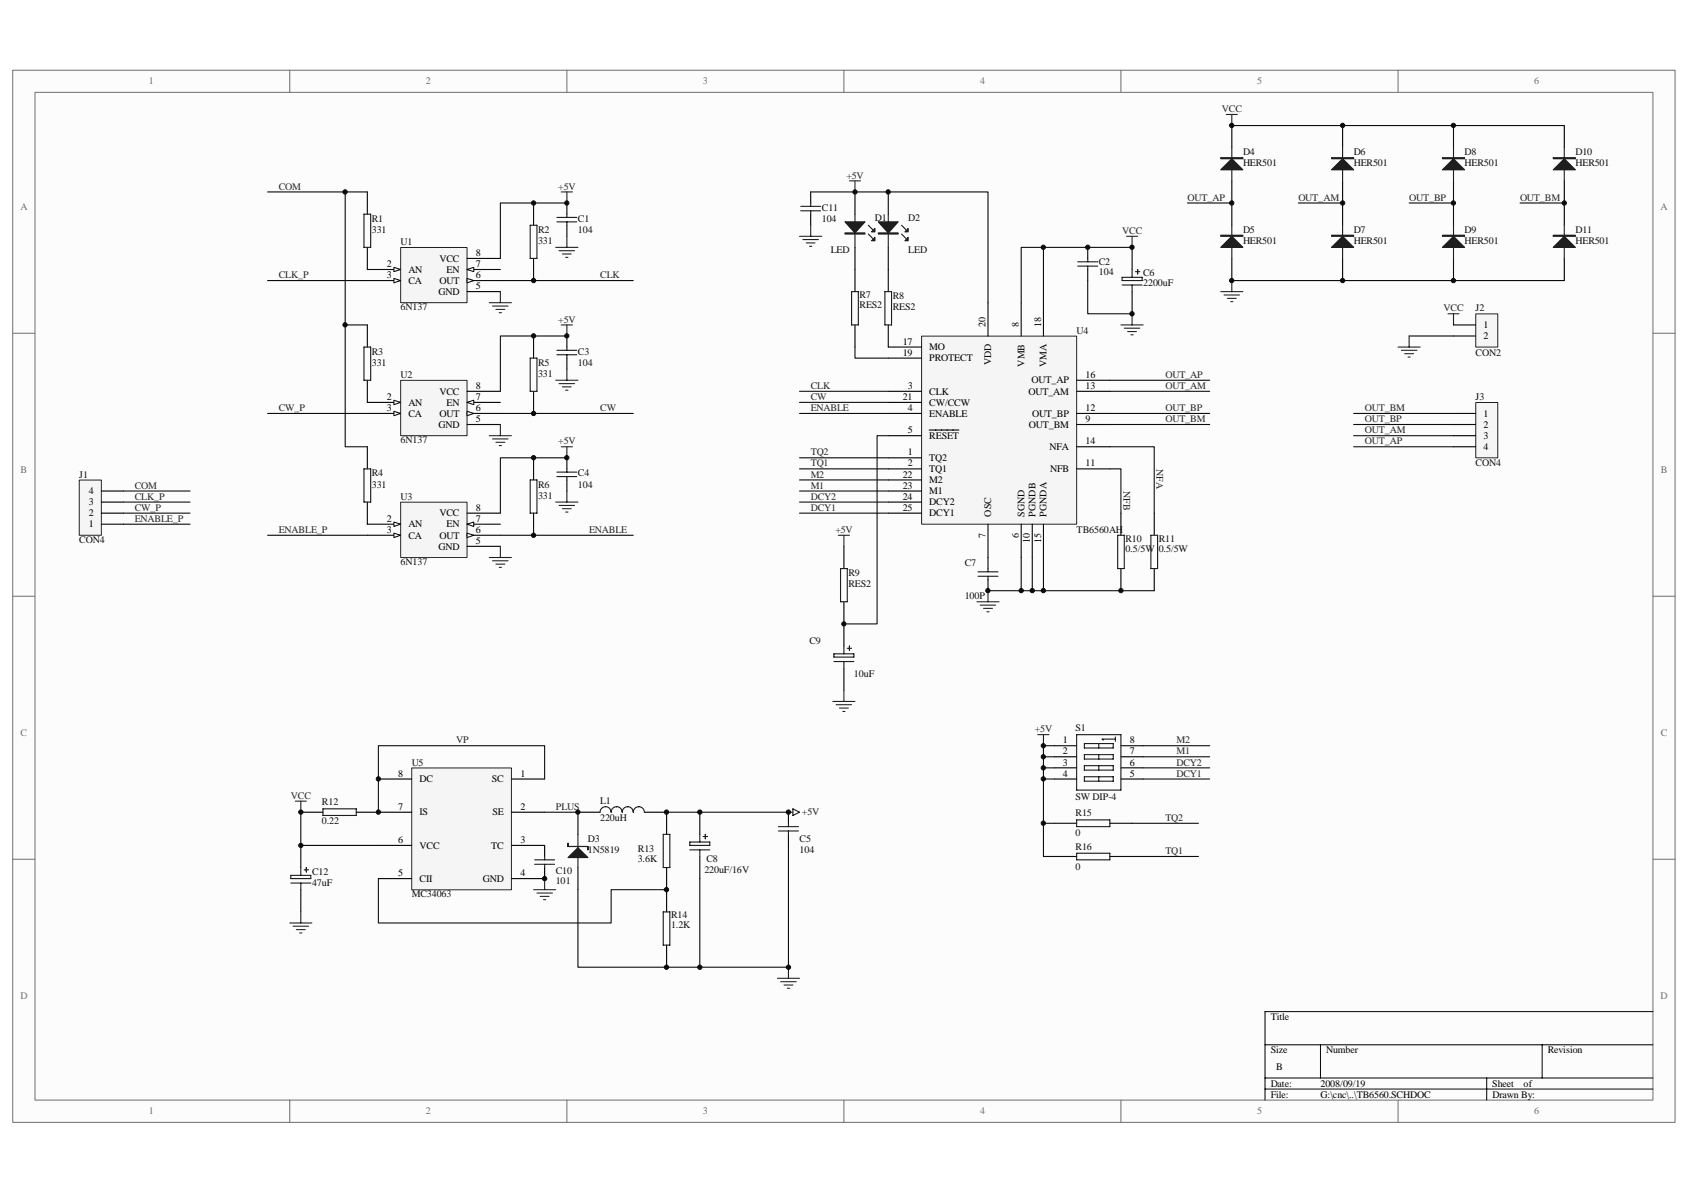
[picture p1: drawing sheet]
<svg xmlns="http://www.w3.org/2000/svg" width="297mm" height="210mm" viewBox="0 0 297 210" stroke-linecap="round" stroke-linejoin="round" font-family="sans-serif">
<path d="M2.3 12.4h292.5v185.1h-292.5z" fill="#fcfcfc"/>
<path d="M2.2 12.4h292.6v185.1h-292.6z" fill="none" stroke="#6e6e6e" stroke-width=".18"/>
<path d="M6.2 16.3h284.7v177.3h-284.7z" fill="#fcfcfc"/>
<g fill="none" stroke="#6e6e6e" stroke-width=".18">
<path d="M6.2 16.3h284.7v177.3h-284.7zM51 12.3v4M99.8 12.3v4M148.5 12.3v4M197.2 12.3v4M246 12.3v4M2.2 58.7h3.9M290.9 58.7h3.9M2.2 104.9h3.9M290.9 104.9h3.9M2.2 151.2h3.9M290.9 151.2h3.9"/>
<path d="M51 193.6v3.9M99.8 193.6v3.9M148.5 193.6v3.9M197.2 193.6v3.9M246 193.6v3.9"/>
</g>
<path d="M290.9 178.1h-68.3v15.5M222.6 183.9h68.3M222.6 189.7h68.3M222.6 191.7h68.3M232.4 183.9v5.8M261.6 189.7v3.9M271.4 183.9v5.8" fill="none" stroke="#000" stroke-width=".18"/>
<path d="M162.2 59.2h27.3v33.1h-27.3z" fill="#f5f5f5"/>
<path d="M162.2 59.2h27.3v33.1h-27.3z" fill="none" stroke="#262626" stroke-width=".18"/>
<g fill="none" stroke="#000" stroke-width=".19">
<path d="M173.9 53.3v5.8M179.7 53.3v5.8M183.6 53.3v5.8M191.4 43.5v2M191.4 47.4v2M199.2 43.5v3.9M199.2 51.3v3.9M156.3 68.9h5.9M156.3 72.8h5.9M156.3 76.7h5.9M156.3 61.1h5.9M156.3 63h5.9"/>
<path d="M156.3 70.8h5.9M163.5 75.7h5.2M189.5 68.9h5.8M189.5 72.8h5.8M189.5 74.7h5.8M189.5 78.6h5.8M189.5 66.9h5.8M156.3 80.6h5.9M156.3 82.5h5.9M156.3 84.5h5.9M156.3 86.4h5.9M156.3 88.4h5.9"/>
<path d="M156.3 90.3h5.9M173.9 92.3v7.8M179.7 92.3v5.8M181.6 92.3v5.8M183.6 92.3v5.8M189.5 82.5h5.8M197.2 90.3v3.9M203.1 90.3v3.9M173.9 102v2M197.2 100.1v3.9M203.1 100.1v3.9"/>
</g>
<g fill="none" stroke="#0e0e0e" stroke-width=".19">
<path d="M183.6 43.5v9.8M191.4 49.4v5.8h7.8M199.2 43.5h-19.5v9.8M140.7 68.9h15.6M140.7 72.8h15.6M140.7 70.8h15.6M195.3 78.6h7.8v11.7M195.3 66.9h17.6M195.3 68.9h17.6M195.3 72.8h17.6M195.3 74.7h17.6M140.7 80.6h15.6"/>
<path d="M140.7 82.5h15.6M140.7 84.5h15.6M140.7 86.4h15.6M140.7 88.4h15.6M140.7 90.3h15.6M179.7 98.1v5.9M181.6 98.1v5.9M183.6 98.1v5.9M195.3 82.5h1.9v7.8M173.9 104h29.2"/>
</g>
<g fill="none" stroke="#1c1c1c" stroke-width=".19">
<path d="M189.7 46.8h3.5M189.7 46.1h3.5M191.4 45.5v.6M191.4 46.8v.6M197.5 48.8h3.5v.6h-3.5zM197.5 50.2h3.5M199.2 47.4v1.4M199.2 50.2v1.1M199.8 47.8h.8M200.2 47.4v.8M196.7 94.2h1.1v5.9h-1.1zM202.5 94.2h1.2v5.9h-1.2z"/>
<path d="M172.1 101.4h3.5M172.1 100.6h3.5M173.9 100.1v.5M173.9 101.4v.6"/>
</g>
<g fill="none" stroke="#262626" stroke-width=".19">
<path d="M149.5 31.8h1.9M150.4 31.8v2M197.2 57.2h4M197.8 57.8h2.8M198.2 41.6h2M198.4 58.4h1.6M199 58.9h.4M199.2 41.6v1.9M199.2 55.2v2M171.9 105.9h3.9M172.5 106.5h2.7M173.1 107.1h1.5"/>
<path d="M173.7 107.7h.3M173.9 104v1.9"/>
</g>
<path d="M70.5 43.6h11.7v9.7h-11.7z" fill="#f5f5f5"/>
<path d="M70.5 43.6h11.7v9.7h-11.7z" fill="none" stroke="#262626" stroke-width=".18"/>
<path d="M64.6 47.4h5.9" fill="none" stroke="#000" stroke-width=".19"/>
<path d="M69.3 47.1l1.2 .3-1.2 .4z" fill="#fcfcfc" stroke="#000" stroke-width=".18"/>
<path d="M64.6 49.4h5.9" fill="none" stroke="#000" stroke-width=".19"/>
<path d="M69.3 49l1.2 .4-1.2 .4z" fill="#fcfcfc" stroke="#000" stroke-width=".18"/>
<path d="M82.2 51.3h5.9M82.2 49.4h5.9" fill="none" stroke="#000" stroke-width=".19"/>
<path d="M82.2 49l1.2 .4-1.2 .4z" fill="#fcfcfc" stroke="#000" stroke-width=".18"/>
<path d="M82.2 47.4h5.9" fill="none" stroke="#000" stroke-width=".19"/>
<path d="M82.2 47.4l1.2-.3v.7z" fill="#fcfcfc" stroke="#000" stroke-width=".18"/>
<path d="M64.6 33.8v3.9M93.9 35.7v3.9M99.8 35.7v2M99.8 39.6v2M64.6 43.5v3.9M82.2 45.5h5.9M93.9 45.5v3.9" fill="none" stroke="#000" stroke-width=".19"/>
<path d="M64 37.7h1.2v5.8h-1.2zM93.3 39.6h1.2v5.9h-1.2zM98 39.1h3.5M98 38.3h3.5M99.8 37.7v.6M99.8 39.1v.5" fill="none" stroke="#1c1c1c" stroke-width=".19"/>
<path d="M99.8 35.7h-11.7v9.8M88.1 49.4h23.3" fill="none" stroke="#0e0e0e" stroke-width=".19"/>
<path d="M86.1 53.3h3.9M86.7 53.9h2.7M87.3 54.5h1.5M87.8 55h.4M88.1 51.3v2M97.8 43.5h3.9M98.4 44.1h2.7M99 44.7h1.5M99.5 45.3h.4M99.8 41.6v1.9" fill="none" stroke="#262626" stroke-width=".19"/>
<path d="M70.5 67h11.7v9.7h-11.7z" fill="#f5f5f5"/>
<path d="M70.5 67h11.7v9.7h-11.7z" fill="none" stroke="#262626" stroke-width=".18"/>
<path d="M64.6 70.8h5.9" fill="none" stroke="#000" stroke-width=".19"/>
<path d="M69.3 70.4l1.2 .4-1.2 .4z" fill="#fcfcfc" stroke="#000" stroke-width=".18"/>
<path d="M64.6 72.8h5.9" fill="none" stroke="#000" stroke-width=".19"/>
<path d="M69.3 72.4l1.2 .4-1.2 .4z" fill="#fcfcfc" stroke="#000" stroke-width=".18"/>
<path d="M82.2 74.7h5.9M82.2 72.8h5.9" fill="none" stroke="#000" stroke-width=".19"/>
<path d="M82.2 72.4l1.2 .4-1.2 .4z" fill="#fcfcfc" stroke="#000" stroke-width=".18"/>
<path d="M82.2 70.8h5.9" fill="none" stroke="#000" stroke-width=".19"/>
<path d="M82.2 70.8l1.2-.4v.8z" fill="#fcfcfc" stroke="#000" stroke-width=".18"/>
<path d="M64.6 57.2v3.9M93.9 59.1v3.9M99.8 59.1v2M64.6 66.9v3.9M82.2 68.9h5.9M93.9 68.9v3.9M99.8 63v2" fill="none" stroke="#000" stroke-width=".19"/>
<path d="M64 61.1h1.2v5.8h-1.2zM93.3 63h1.2v5.9h-1.2zM98 62.4h3.5M98 61.7h3.5M99.8 61.1v.6M99.8 62.4v.6" fill="none" stroke="#1c1c1c" stroke-width=".19"/>
<path d="M99.8 59.1h-11.7v9.8M88.1 72.8h23.3" fill="none" stroke="#0e0e0e" stroke-width=".19"/>
<path d="M86.1 76.7h3.9M86.7 77.3h2.7M87.3 77.9h1.5M87.8 78.4h.4M88.1 74.7v2M97.8 66.9h3.9M98.4 67.5h2.7M99 68.1h1.5M99.5 68.7h.4M99.8 65v1.9" fill="none" stroke="#262626" stroke-width=".19"/>
<path d="M70.5 88.4h11.7v9.7h-11.7z" fill="#f5f5f5"/>
<path d="M70.5 88.4h11.7v9.7h-11.7z" fill="none" stroke="#262626" stroke-width=".18"/>
<path d="M64.6 92.3h5.9" fill="none" stroke="#000" stroke-width=".19"/>
<path d="M69.3 91.9l1.2 .4-1.2 .4z" fill="#fcfcfc" stroke="#000" stroke-width=".18"/>
<path d="M64.6 94.2h5.9" fill="none" stroke="#000" stroke-width=".19"/>
<path d="M69.3 93.8l1.2 .4-1.2 .4z" fill="#fcfcfc" stroke="#000" stroke-width=".18"/>
<path d="M82.2 96.2h5.9M82.2 94.2h5.9" fill="none" stroke="#000" stroke-width=".19"/>
<path d="M82.2 93.8l1.2 .4-1.2 .4z" fill="#fcfcfc" stroke="#000" stroke-width=".18"/>
<path d="M82.2 92.3h5.9" fill="none" stroke="#000" stroke-width=".19"/>
<path d="M82.2 92.3l1.2-.4v.8z" fill="#fcfcfc" stroke="#000" stroke-width=".18"/>
<g fill="none" stroke="#000" stroke-width=".19">
<path d="M150.4 33.8v3.9M156.3 33.8v3.9M150.4 43.5v7.8M150.4 57.2v3.9M156.3 43.5v7.8M156.3 57.2v3.9M64.6 78.6v3.9M64.6 88.4v3.9M82.2 90.3h5.9M93.9 80.6v3.9M93.9 90.3v3.9M99.8 80.6v1.9"/>
<path d="M99.8 84.5v1.9M52.9 143h3.9M62.7 143h3.9M95.8 148.8v1.9M95.8 152.7v1.9M101.7 152.7v3.9M105.6 143h-3.9v3.9M113.4 143h3.9M123.1 143v3.9M123.1 150.7v3.9M138.7 143v1.9M138.7 146.9v1.9"/>
</g>
<g fill="none" stroke="#1c1c1c" stroke-width=".19">
<path d="M150.4 37.7v5.8M152.8 39.6l.8 .8M156.3 37.7v5.8M158.6 39.6l.8 .8M149.9 51.3h1.1v5.9h-1.1zM152.8 41.2l.8 .8M155.7 51.3h1.2v5.9h-1.2zM158.6 41.2l.8 .8M64 82.5h1.2v5.9h-1.2zM93.3 84.5h1.2v5.8h-1.2zM98 83.9h3.5M98 83.1h3.5"/>
<path d="M99.8 82.5v.6M99.8 83.9v.6M56.8 142.4h5.9v1.1h-5.9zM94.1 151.3h3.5M94.1 152.1h3.5M95.8 150.7v.6M95.8 152.1v.6M101.7 146.9v5.8M105.6 143a.96 .96 0 0 1 1-1 .96 .96 0 0 1 .9 1M107.5 143a.95 .95 0 0 1 1-1 .95 .95 0 0 1 1 1M109.5 143a.97 .97 0 0 1 1-1 .95 .95 0 0 1 .9 1 .97 .97 0 0 1 1-1 .96 .96 0 0 1 1 1M121.4 148.2h3.5v.6h-3.5z"/>
<path d="M121.4 149.6h3.5M123.1 146.9v1.3M123.1 149.6v1.1M123.7 147.2h.8M124.1 146.9v.7M137 146.3h3.5M137 145.5h3.5M138.7 144.9v.6M138.7 146.3v.6M138.7 143h.8M139.5 142.4l1.2 .6-1.2 .5z"/>
</g>
<path d="M142.7 33.8h31.2v19.5M47.1 49.4h17.5M60.7 57.2h3.9M47.1 72.8h17.5M150.4 61.1v1.9h5.9M47.1 94.2h17.5M88.1 94.2h23.3M99.8 80.6h-11.7v9.7M117.3 143h21.4" fill="none" stroke="#0e0e0e" stroke-width=".19"/>
<g fill="none" stroke="#262626" stroke-width=".19">
<path d="M98.8 33.8h1.9M99.8 33.8v1.9M98.8 57.2h1.9M99.8 57.2v1.9M98.8 78.6h1.9M99.8 78.6v2M86.1 98.1h3.9M86.7 98.7h2.7M87.3 99.3h1.5M87.8 99.9h.4M88.1 96.2v1.9M97.8 88.4h3.9"/>
<path d="M98.4 89h2.7M99 89.5h1.5M99.5 90.1h.4M99.8 86.4v2"/>
</g>
<g fill="#1c1c1c" stroke="#1c1c1c" stroke-width=".19">
<path d="M148.7 39.1h3.5l-1.8 1.9z"/>
<path d="M154 41.8v.6h-.6z"/>
<path d="M154 40.2v.6h-.6z"/>
<path d="M154.6 39.1h3.4l-1.7 1.9z"/>
<path d="M159.8 41.8v.6h-.6z"/>
<path d="M159.8 40.2v.6h-.6z"/>
<path d="M99.9 150.9l1.8-1.7 1.8 1.7z"/>
<path d="M148.7 41h3.5v.2h-3.5z" fill-rule="evenodd"/>
<path d="M154.6 41h3.4v.2h-3.4z" fill-rule="evenodd"/>
<path d="M99.9 148.4v.6h3.6v.6v-.6h-3.6z" fill-rule="evenodd"/>
</g>
<path d="M72.5 135.2h17.5v21.4h-17.5z" fill="#f5f5f5"/>
<path d="M72.5 135.2h17.5v21.4h-17.5z" fill="none" stroke="#262626" stroke-width=".18"/>
<g fill="none" stroke="#000" stroke-width=".19">
<path d="M148.5 96.2v3.9M148.5 105.9v7.8M148.5 117.6v3.9M66.6 137.1h5.9M90 137.1h5.8M66.6 143h5.9M66.6 148.8h5.9M66.6 154.6h5.9M90 143h5.8M90 148.8h5.8M90 154.6h5.8M117.3 143v3.9"/>
<path d="M117.3 152.7v7.8M117.3 166.3v3.9"/>
</g>
<path d="M248 59.1h7.8M156.3 76.7h-2v33.1h-5.8M238.2 72.8h17.6M238.2 74.7h17.6M238.2 76.7h17.6M238.2 78.6h17.6M95.8 137.1v-5.8h-29.2v11.7M52.9 143v5.8h13.7M66.6 154.6v7.9h40.9v-5.9h9.8M95.8 143h5.9M123.1 154.6v15.6" fill="none" stroke="#0e0e0e" stroke-width=".19"/>
<path d="M146.7 115.1h3.6v.6h-3.6zM146.7 116.4h3.6M147.9 100.1h1.2v5.8h-1.2zM148.5 113.7v1.4M148.5 116.4v1.2M149.1 114.1h.8M149.5 113.7v.8M116.7 146.9h1.2v5.8h-1.2zM116.7 160.5h1.2v5.8h-1.2z" fill="none" stroke="#1c1c1c" stroke-width=".19"/>
<g fill="none" stroke="#262626" stroke-width=".19">
<path d="M248 59.1v2M254.8 55.2h1.9M255.8 55.2v2M246 61.1h3.9M246.6 61.7h2.7M247.2 62.3h1.5M247.8 62.8h.4M147.5 94.2h2M148.5 94.2v2M146.6 123.5h3.8M147.1 124h2.8M147.7 124.6h1.6"/>
<path d="M148.3 125.2h.4M148.5 121.5v2M52 141h1.9M52.9 141v2M93.9 156.6h3.9M94.5 157.2h2.7M95.1 157.8h1.5M95.6 158.3h.4M95.8 154.6v2M136.8 172.2h3.9M137.4 172.8h2.7M138 173.4h1.5"/>
<path d="M138.6 173.9h.4M138.7 170.2v2"/>
</g>
<path d="M14 84.5h3.8v9.7h-3.8z" fill="#f5f5f5"/>
<path d="M13.9 84.5h3.9v9.7h-3.9z" fill="none" stroke="#262626" stroke-width=".18"/>
<path d="M17.8 92.3h3.9M17.8 90.3h3.9M17.8 88.4h3.9M17.8 86.4h3.9" fill="none" stroke="#000" stroke-width=".19"/>
<g fill="none" stroke="#0e0e0e" stroke-width=".19">
<path d="M21.7 86.4h11.7M21.7 88.4h11.7M21.7 90.3h11.7M21.7 92.3h11.7M183.6 133.2h2M183.6 135.1h2M185.6 131.3h-2v19.4h2M201.2 131.3h11.7M201.2 133.2h11.7M201.2 135.1h11.7M201.2 137.1h11.7M199.2 144.9h11.7"/>
<path d="M199.2 150.7h11.7"/>
</g>
<path d="M182.6 129.3h2M183.6 129.3v2" fill="none" stroke="#262626" stroke-width=".19"/>
<path d="M259.7 55.3h3.9v5.8h-3.9z" fill="#f5f5f5"/>
<path d="M259.7 55.2h3.9v5.9h-3.9z" fill="none" stroke="#262626" stroke-width=".18"/>
<path d="M255.8 57.2h3.9M255.8 59.1h3.9" fill="none" stroke="#000" stroke-width=".19"/>
<path d="M259.7 70.9h3.9v9.7h-3.9z" fill="#f5f5f5"/>
<path d="M259.7 70.8h3.9v9.8h-3.9z" fill="none" stroke="#262626" stroke-width=".18"/>
<g fill="none" stroke="#000" stroke-width=".19">
<path d="M142.7 33.8v1.9M142.7 37.7v1.9M216.8 22.1v3.9M216.8 31.8v7.8M236.3 22.1v3.9M236.3 31.8v7.8M255.8 22.1v3.9M255.8 31.8v7.8M275.3 22.1v3.9M275.3 31.8v7.8M216.8 45.5v3.9M236.3 45.5v3.9"/>
<path d="M255.8 45.5v3.9M275.3 45.5v3.9M255.8 72.8h3.9M255.8 74.7h3.9M255.8 76.7h3.9M255.8 78.6h3.9M185.6 131.3h3.9M185.6 133.2h3.9M185.6 135.1h3.9M185.6 137.1h3.9M197.2 131.3h4M197.2 133.2h4"/>
<path d="M197.2 135.1h4M197.2 137.1h4M52.9 148.8v3.9M52.9 156.6v3.9M185.6 144.9h3.9M185.6 150.7h3.9M195.3 144.9h3.9M195.3 150.7h3.9"/>
</g>
<g fill="none" stroke="#1c1c1c" stroke-width=".19">
<path d="M140.9 37.1h3.5M140.9 36.3h3.5M142.7 35.7v.6M142.7 37.1v.6M216.8 26v5.8M216.8 39.6v5.9M236.3 26v5.8M236.3 39.6v5.9M255.8 26v5.8M255.8 39.6v5.9M275.3 26v5.8M275.3 39.6v5.9"/>
<path d="M189.5 129.3h7.7v9.8h-7.7zM190.8 130.9h5.1v.8h-5.1zM190.8 132.8h5.1v.8h-5.1zM190.8 134.8h5.1v.8h-5.1zM190.8 136.7h5.1v.8h-5.1zM193.4 130.9v.8M193.4 132.8v.8M193.4 134.8v.8M193.4 136.7v.8M196.3 130.1h-2.4l.2 .2M196.3 129.7v.8M51.2 154.1h3.5v.5h-3.5z"/>
<path d="M51.2 155.4h3.5M52.9 152.7v1.4M52.9 155.4v1.2M53.5 153.1h.8M53.9 152.7v.8M189.5 144.3h5.8v1.2h-5.8zM189.5 150.2h5.8v1.1h-5.8z"/>
</g>
<path d="M47.1 33.8h17.5M60.7 33.8v44.8h3.9M209 35.7h7.8M216.8 22.1h58.5M228.5 35.7h7.8M248 35.7h7.8M267.5 35.7h7.8M216.8 49.4h58.5M183.6 137.1h2M138.7 148.8v21.4h-37v-13.6M183.6 144.9h2" fill="none" stroke="#0e0e0e" stroke-width=".19"/>
<g fill="none" stroke="#262626" stroke-width=".19">
<path d="M142.7 39.6v2M215.8 20.2h1.9M216.8 20.2v1.9M140.7 41.6h3.9M141.3 42.2h2.7M141.9 42.8h1.5M142.4 43.3h.5M214.8 51.3h3.9M215.4 51.9h2.7M216 52.5h1.5M216.6 53.1h.4M216.8 49.4v1.9"/>
<path d="M51 162.5h3.9M51.6 163h2.7M52.2 163.6h1.5M52.7 164.2h.4M52.9 160.5v2"/>
</g>
<g fill="#1c1c1c" stroke="#1c1c1c" stroke-width=".19">
<path d="M216.8 41.6l1.9 1.9h-3.9z"/>
<path d="M216.8 27.9l1.9 2h-3.9z"/>
<path d="M234.3 43.5l2-1.9 1.9 1.9z"/>
<path d="M234.3 29.9l2-2 1.9 2z"/>
<path d="M253.8 43.5l2-1.9 1.9 1.9z"/>
<path d="M253.8 29.9l2-2 1.9 2z"/>
<path d="M273.3 43.5l2-1.9 1.9 1.9z"/>
<path d="M273.3 29.9l2-2 1.9 2z"/>
<path d="M214.8 41.4h3.9v.2h-3.9z" fill-rule="evenodd"/>
<path d="M214.8 27.7h3.9v.2h-3.9z" fill-rule="evenodd"/>
<path d="M234.3 41.4h3.9v.2h-3.9z" fill-rule="evenodd"/>
<path d="M234.3 27.7h3.9v.2h-3.9z" fill-rule="evenodd"/>
<path d="M253.8 41.4h3.9v.2h-3.9z" fill-rule="evenodd"/>
<path d="M253.8 27.7h3.9v.2h-3.9z" fill-rule="evenodd"/>
<path d="M273.3 41.4h3.9v.2h-3.9z" fill-rule="evenodd"/>
<path d="M273.3 27.7h3.9v.2h-3.9z" fill-rule="evenodd"/>
</g>
<g fill="#0e0e0e" stroke="#0e0e0e" stroke-width=".18">
<circle cx="52.9" cy="148.8" r=".38"/>
<circle cx="52.9" cy="142.9" r=".38"/>
<circle cx="60.7" cy="57.2" r=".38"/>
<circle cx="60.7" cy="33.8" r=".38"/>
<circle cx="66.6" cy="142.9" r=".38"/>
<circle cx="66.6" cy="137.1" r=".38"/>
<circle cx="93.9" cy="94.2" r=".38"/>
<circle cx="93.9" cy="80.6" r=".38"/>
<circle cx="93.9" cy="72.8" r=".38"/>
<circle cx="93.9" cy="59.1" r=".38"/>
<circle cx="93.9" cy="49.4" r=".38"/>
<circle cx="93.9" cy="35.7" r=".38"/>
<circle cx="95.8" cy="154.6" r=".38"/>
<circle cx="99.7" cy="80.6" r=".38"/>
<circle cx="99.7" cy="59.1" r=".38"/>
<circle cx="99.7" cy="35.7" r=".38"/>
<circle cx="101.7" cy="142.9" r=".38"/>
<circle cx="117.3" cy="170.2" r=".38"/>
<circle cx="117.3" cy="156.6" r=".38"/>
<circle cx="117.3" cy="142.9" r=".38"/>
<circle cx="123.1" cy="170.2" r=".38"/>
<circle cx="123.1" cy="142.9" r=".38"/>
<circle cx="138.7" cy="170.2" r=".38"/>
<circle cx="138.7" cy="142.9" r=".38"/>
<circle cx="148.5" cy="109.8" r=".37"/>
<circle cx="150.4" cy="33.8" r=".38"/>
<circle cx="156.3" cy="33.8" r=".38"/>
<circle cx="173.8" cy="104" r=".38"/>
<circle cx="179.7" cy="104" r=".38"/>
<circle cx="181.6" cy="104" r=".38"/>
<circle cx="183.6" cy="144.9" r=".38"/>
<circle cx="183.6" cy="137.1" r=".38"/>
<circle cx="183.6" cy="135.1" r=".38"/>
<circle cx="183.6" cy="133.2" r=".38"/>
<circle cx="183.6" cy="131.3" r=".38"/>
<circle cx="183.6" cy="104" r=".38"/>
<circle cx="183.6" cy="43.5" r=".38"/>
<circle cx="191.4" cy="43.5" r=".38"/>
<circle cx="197.2" cy="104" r=".38"/>
<circle cx="199.2" cy="55.2" r=".38"/>
<circle cx="199.2" cy="43.5" r=".38"/>
<circle cx="216.7" cy="49.4" r=".38"/>
<circle cx="216.7" cy="35.7" r=".38"/>
<circle cx="216.7" cy="22.1" r=".38"/>
<circle cx="236.3" cy="49.4" r=".38"/>
<circle cx="236.3" cy="35.7" r=".38"/>
<circle cx="236.3" cy="22.1" r=".38"/>
<circle cx="255.8" cy="49.4" r=".38"/>
<circle cx="255.8" cy="35.7" r=".38"/>
<circle cx="255.8" cy="22.1" r=".38"/>
<circle cx="275.3" cy="35.7" r=".38"/>
</g>
<g font-size="1.8" fill="#706f64">
<text x="26.2" y="14.9">1</text>
<text x="74.9" y="14.9">2</text>
<text x="123.7" y="14.9">3</text>
<text x="172.5" y="14.9">4</text>
<text x="221.2" y="14.9">5</text>
<text x="270" y="14.9">6</text>
<text x="3.6" y="37">A</text>
<text x="292.2" y="37">A</text>
<text x="3.6" y="83.3">B</text>
<text x="292.3" y="83.3">B</text>
<text x="3.6" y="129.6">C</text>
<text x="292.3" y="129.6">C</text>
<text x="3.6" y="175.9">D</text>
<text x="292.2" y="175.9">D</text>
<text x="26.2" y="196.2">1</text>
<text x="74.9" y="196.2">2</text>
<text x="123.7" y="196.2">3</text>
<text x="172.5" y="196.2">4</text>
<text x="221.2" y="196.2">5</text>
<text x="270" y="196.2">6</text>
</g>
<g font-size="1.8" fill="#262626">
<text x="215" y="19.7">VCC</text>
<text x="49" y="33.4">COM</text>
<text x="98.2" y="33.4">+5V</text>
<text x="148.9" y="31.4">+5V</text>
<text x="209" y="35.3">OUT_AP</text>
<text x="228.5" y="35.3">OUT_AM</text>
<text x="248" y="35.3">OUT_BP</text>
<text x="267.5" y="35.3">OUT_BM</text>
<text x="197.5" y="41.2">VCC</text>
<text x="49" y="49">CLK_P</text>
<text x="105.6" y="49">CLK</text>
<text x="98.2" y="56.8">+5V</text>
<text x="254" y="54.8">VCC</text>
<text x="142.7" y="68.5">CLK</text>
<text x="142.7" y="70.4">CW</text>
<text x="205.1" y="66.5">OUT_AP</text>
<text x="205.1" y="68.5">OUT_AM</text>
<text x="49" y="72.4">CW_P</text>
<text x="105.6" y="72.4">CW</text>
<text x="142.7" y="72.4">ENABLE</text>
<text x="205.1" y="72.4">OUT_BP</text>
<text x="205.1" y="74.3">OUT_BM</text>
<text x="240.2" y="76.3">OUT_AM</text>
<text x="240.2" y="74.3">OUT_BP</text>
<text x="240.2" y="72.4">OUT_BM</text>
<text x="98.2" y="78.2">+5V</text>
<text x="142.7" y="80.2">TQ2</text>
<text x="142.7" y="82.1">TQ1</text>
<text x="203.5" y="82.5" transform="rotate(90 203.5 82.5)">NFA</text>
<text x="240.2" y="78.2">OUT_AP</text>
<text x="23.7" y="89.9">CW_P</text>
<text x="23.7" y="88">CLK_P</text>
<text x="23.7" y="86">COM</text>
<text x="142.7" y="84.1">M2</text>
<text x="142.7" y="86">M1</text>
<text x="142.7" y="88">DCY2</text>
<text x="142.7" y="89.9">DCY1</text>
<text x="197.7" y="86.4" transform="rotate(90 197.7 86.4)">NFB</text>
<text x="23.7" y="91.9">ENABLE_P</text>
<text x="49" y="93.8">ENABLE_P</text>
<text x="103.6" y="93.8">ENABLE</text>
<text x="147" y="93.8">+5V</text>
<text x="80.3" y="130.9">VP</text>
<text x="182.1" y="128.9">+5V</text>
<text x="207" y="130.9">M2</text>
<text x="207" y="132.8">M1</text>
<text x="207" y="134.7">DCY2</text>
<text x="207" y="136.7">DCY1</text>
<text x="51.2" y="140.6">VCC</text>
<text x="97.8" y="142.5">PLUS</text>
<text x="205.1" y="144.5">TQ2</text>
<text x="205.1" y="150.3">TQ1</text>
</g>
<g font-size="1.8" fill="#0e0e0e">
<text x="218.7" y="27.3">D4</text>
<text x="218.7" y="29.3">HER501</text>
<text x="238.2" y="27.3">D6</text>
<text x="238.2" y="29.3">HER501</text>
<text x="257.7" y="27.3">D8</text>
<text x="257.7" y="29.3">HER501</text>
<text x="277.2" y="27.3">D10</text>
<text x="277.2" y="29.3">HER501</text>
<text x="65.4" y="39">R1</text>
<text x="65.4" y="41">331</text>
<text x="94.7" y="41">R2</text>
<text x="101.7" y="39">C1</text>
<text x="101.7" y="41">104</text>
<text x="144.6" y="37.1">C11</text>
<text x="144.6" y="39">104</text>
<text x="154" y="38.8">D1</text>
<text x="159.8" y="38.8">D2</text>
<text x="218.7" y="41">D5</text>
<text x="238.2" y="41">D7</text>
<text x="257.7" y="41">D9</text>
<text x="277.2" y="41">D11</text>
<text x="70.5" y="43.1">U1</text>
<text x="94.7" y="42.9">331</text>
<text x="146.2" y="44.5">LED</text>
<text x="159.8" y="44.5">LED</text>
<text x="193.4" y="46.6">C2</text>
<text x="218.7" y="42.9">HER501</text>
<text x="238.2" y="42.9">HER501</text>
<text x="257.7" y="42.9">HER501</text>
<text x="277.2" y="42.9">HER501</text>
<text x="151.2" y="52.5">R7</text>
<text x="157.1" y="52.7">R8</text>
<text x="193.4" y="48.4">104</text>
<text x="201.2" y="48.6">C6</text>
<text x="201.2" y="50.3">2200uF</text>
<text x="70.5" y="54.6">6N137</text>
<text x="151.2" y="54.2">RES2</text>
<text x="157.1" y="54.6">RES2</text>
<text x="189.5" y="58.7">U4</text>
<text x="259.7" y="54.8">J2</text>
<text x="65.4" y="62.4">R3</text>
<text x="65.4" y="64.4">331</text>
<text x="94.7" y="64.4">R5</text>
<text x="101.7" y="62.4">C3</text>
<text x="101.7" y="64.4">104</text>
<text x="259.7" y="62.6">CON2</text>
<text x="70.5" y="66.5">U2</text>
<text x="94.7" y="66.3">331</text>
<text x="259.7" y="70.4">J3</text>
<text x="65.4" y="83.9">R4</text>
<text x="70.5" y="78">6N137</text>
<text x="101.7" y="83.9">C4</text>
<text x="259.7" y="82.1">CON4</text>
<text x="13.9" y="84.1">J1</text>
<text x="65.4" y="85.8">331</text>
<text x="70.5" y="88">U3</text>
<text x="94.7" y="85.8">R6</text>
<text x="94.7" y="87.8">331</text>
<text x="101.7" y="85.8">104</text>
<text x="13.9" y="95.6">CON4</text>
<text x="189.5" y="93.8">TB6560AH</text>
<text x="198.1" y="95.4">R10</text>
<text x="203.9" y="95.4">R11</text>
<text x="70.5" y="99.5">6N137</text>
<text x="149.3" y="101.4">R9</text>
<text x="169.8" y="99.7">C7</text>
<text x="198.1" y="97.1">0.5/5W</text>
<text x="203.9" y="97.1">0.5/5W</text>
<text x="149.3" y="103.4">RES2</text>
<text x="169.8" y="105.5">100P</text>
<text x="142.5" y="113.3">C9</text>
<text x="150.3" y="119.1">10uF</text>
<text x="189.3" y="128.7">S1</text>
<text x="72.5" y="134.7">U5</text>
<text x="56.7" y="141.8">R12</text>
<text x="105.6" y="141.6">L1</text>
<text x="189.3" y="140.8">SW DIP-4</text>
<text x="189.3" y="143.7">R15</text>
<text x="56.7" y="145.1">0.22</text>
<text x="103.5" y="148.2">D3</text>
<text x="105.6" y="144.5">220uH</text>
<text x="112.2" y="149.9">R13</text>
<text x="140.7" y="148.2">C5</text>
<text x="189.3" y="147.2">0</text>
<text x="189.3" y="149.6">R16</text>
<text x="54.9" y="154.1">C12</text>
<text x="54.9" y="156">47uF</text>
<text x="97.8" y="153.8">C10</text>
<text x="97.8" y="155.6">101</text>
<text x="103.5" y="150.1">1N5819</text>
<text x="112.2" y="151.7">3.6K</text>
<text x="123.9" y="153.6">220uF/16V</text>
<text x="124.3" y="151.7">C8</text>
<text x="140.7" y="150.1">104</text>
<text x="189.3" y="153.1">0</text>
<text x="72.5" y="157.9">MC34063</text>
<text x="118.1" y="161.6">R14</text>
<text x="118.1" y="163.4">1.2K</text>
</g>
<g font-size="1.8">
<text x="68.1" y="47">2</text>
<text x="77.3" y="46">VCC</text>
<text x="83.8" y="47">7</text>
<text x="83.8" y="45.1">8</text>
<text x="68.1" y="49">3</text>
<text x="71.9" y="48">AN</text>
<text x="71.9" y="50">CA</text>
<text x="77.1" y="51.9">GND</text>
<text x="77.3" y="50">OUT</text>
<text x="78.6" y="48">EN</text>
<text x="83.8" y="50.9">5</text>
<text x="83.8" y="49">6</text>
<text x="173.4" y="57.6" transform="rotate(-90 173.4 57.6)">20</text>
<text x="179.3" y="57.6" transform="rotate(-90 179.3 57.6)">8</text>
<text x="183.2" y="57.6" transform="rotate(-90 183.2 57.6)">18</text>
<text x="261" y="57.7">1</text>
<text x="261" y="59.7">2</text>
<text x="158.9" y="60.7">17</text>
<text x="158.9" y="62.6">19</text>
<text x="163.5" y="61.6">MO</text>
<text x="163.5" y="63.6">PROTECT</text>
<text x="174.4" y="64.3" transform="rotate(-90 174.4 64.3)">VDD</text>
<text x="180.3" y="64.5" transform="rotate(-90 180.3 64.5)">VMB</text>
<text x="184.2" y="64.6" transform="rotate(-90 184.2 64.6)">VMA</text>
<text x="68.1" y="70.4">2</text>
<text x="71.9" y="71.4">AN</text>
<text x="77.3" y="69.4">VCC</text>
<text x="78.6" y="71.4">EN</text>
<text x="83.8" y="70.4">7</text>
<text x="83.8" y="68.5">8</text>
<text x="158.9" y="70.4">21</text>
<text x="159.7" y="68.5">3</text>
<text x="163.5" y="69.4">CLK</text>
<text x="163.5" y="71.4">CW/CCW</text>
<text x="181" y="69.4">OUT_AM</text>
<text x="181.5" y="67.5">OUT_AP</text>
<text x="191" y="68.5">13</text>
<text x="191" y="66.5">16</text>
<text x="68.1" y="72.4">3</text>
<text x="71.9" y="73.3">CA</text>
<text x="77.1" y="75.3">GND</text>
<text x="77.3" y="73.3">OUT</text>
<text x="83.8" y="74.3">5</text>
<text x="83.8" y="72.4">6</text>
<text x="159.7" y="72.4">4</text>
<text x="159.7" y="76.3">5</text>
<text x="163.5" y="73.3">ENABLE</text>
<text x="163.5" y="77.2">RESET</text>
<text x="181.1" y="75.3">OUT_BM</text>
<text x="181.6" y="73.3">OUT_BP</text>
<text x="191" y="74.3">9</text>
<text x="191" y="72.4">12</text>
<text x="261" y="73.3">1</text>
<text x="261" y="75.3">2</text>
<text x="261" y="77.2">3</text>
<text x="159.7" y="80.2">1</text>
<text x="159.7" y="82.1">2</text>
<text x="163.5" y="81.1">TQ2</text>
<text x="163.5" y="83.1">TQ1</text>
<text x="184.7" y="79.2">NFA</text>
<text x="184.8" y="83.1">NFB</text>
<text x="191" y="82.1">11</text>
<text x="191" y="78.2">14</text>
<text x="261" y="79.2">4</text>
<text x="15.6" y="88.9">3</text>
<text x="15.6" y="87">4</text>
<text x="83.8" y="89.9">8</text>
<text x="158.9" y="84.1">22</text>
<text x="158.9" y="86">23</text>
<text x="158.9" y="88">24</text>
<text x="158.9" y="89.9">25</text>
<text x="163.5" y="85">M2</text>
<text x="163.5" y="87">M1</text>
<text x="163.5" y="88.9">DCY2</text>
<text x="15.6" y="92.8">1</text>
<text x="15.6" y="90.9">2</text>
<text x="68.1" y="91.9">2</text>
<text x="68.1" y="93.8">3</text>
<text x="71.9" y="92.8">AN</text>
<text x="71.9" y="94.8">CA</text>
<text x="77.3" y="94.8">OUT</text>
<text x="77.3" y="90.9">VCC</text>
<text x="78.6" y="92.8">EN</text>
<text x="83.8" y="95.8">5</text>
<text x="83.8" y="91.9">7</text>
<text x="83.8" y="93.8">6</text>
<text x="163.5" y="90.9">DCY1</text>
<text x="173.4" y="94.7" transform="rotate(-90 173.4 94.7)">7</text>
<text x="174.4" y="90.9" transform="rotate(-90 174.4 90.9)">OSC</text>
<text x="179.3" y="94.7" transform="rotate(-90 179.3 94.7)">6</text>
<text x="180.3" y="90.9" transform="rotate(-90 180.3 90.9)">SGND</text>
<text x="181.2" y="95.6" transform="rotate(-90 181.2 95.6)">10</text>
<text x="182.2" y="90.9" transform="rotate(-90 182.2 90.9)">PGNDB</text>
<text x="183.2" y="95.6" transform="rotate(-90 183.2 95.6)">15</text>
<text x="184.2" y="90.9" transform="rotate(-90 184.2 90.9)">PGNDA</text>
<text x="77.1" y="96.7">GND</text>
<text x="187" y="130.9">1</text>
<text x="198.8" y="130.9">8</text>
<text x="70" y="136.7">8</text>
<text x="73.8" y="137.7">DC</text>
<text x="86.5" y="137.7">SC</text>
<text x="91.6" y="136.7">1</text>
<text x="187" y="132.8">2</text>
<text x="187" y="134.7">3</text>
<text x="187" y="136.7">4</text>
<text x="198.8" y="132.8">7</text>
<text x="198.8" y="134.7">6</text>
<text x="198.8" y="136.7">5</text>
<text x="70" y="142.5">7</text>
<text x="73.8" y="143.5">IS</text>
<text x="86.7" y="143.5">SE</text>
<text x="91.6" y="142.5">2</text>
<text x="70" y="148.4">6</text>
<text x="73.8" y="149.4">VCC</text>
<text x="86.4" y="149.4">TC</text>
<text x="91.6" y="148.4">3</text>
<text x="70" y="154.2">5</text>
<text x="73.8" y="155.2">CII</text>
<text x="85" y="155.2">GND</text>
<text x="91.6" y="154.2">4</text>
<text x="223.6" y="179.6">Title</text>
<text x="223.6" y="185.4">Size</text>
<text x="233.4" y="185.4">Number</text>
<text x="272.3" y="185.4">Revision</text>
<text x="223.6" y="191.3">Date:</text>
<text x="224.6" y="188.3">B</text>
<text x="232.4" y="191.3">2008/09/19</text>
<text x="262.6" y="191.3">Sheet</text>
<text x="268.1" y="191.3">of</text>
<text x="223.6" y="193.2">File:</text>
<text x="232.4" y="193.2">G:\cnc\..\TB6560.SCHDOC</text>
<text x="262.6" y="193.2">Drawn By:</text>
</g>
<text font-size="1.8" fill="#1c1c1c" x="141.1" y="143.5">+5V</text>
</svg>
